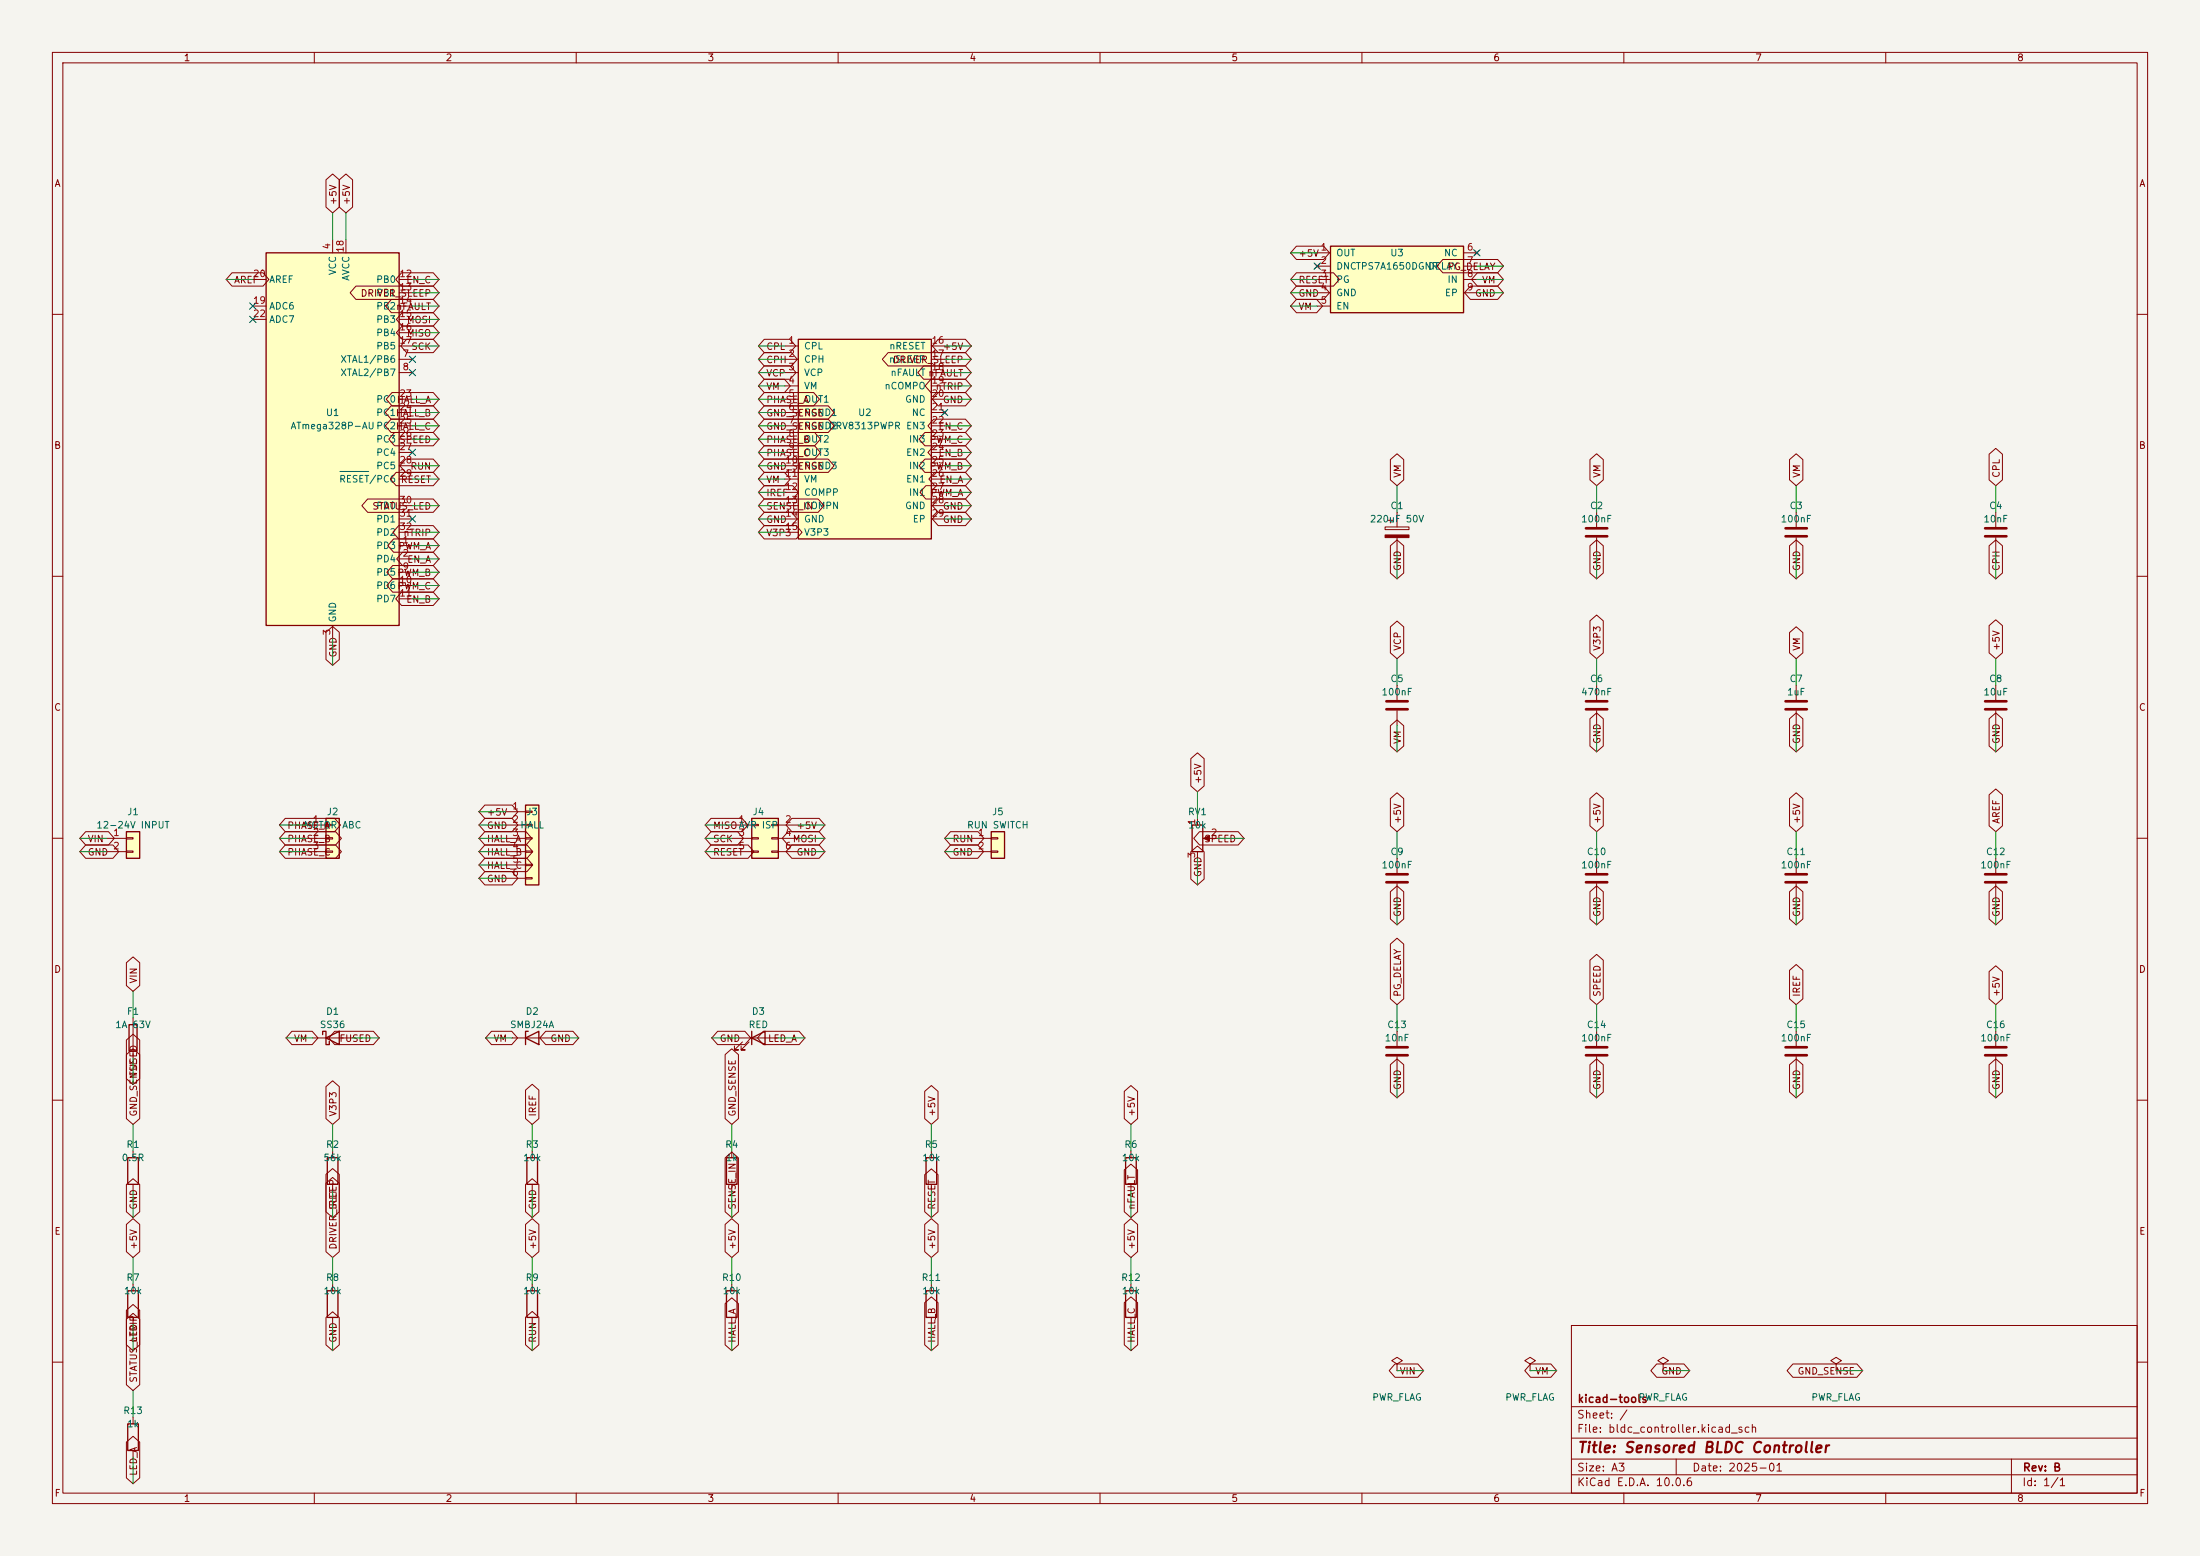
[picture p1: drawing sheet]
<svg xmlns="http://www.w3.org/2000/svg" width="420mm" height="297mm" viewBox="0 0 420 297" stroke-linecap="round" stroke-linejoin="round" font-family="sans-serif">
<path d="M0 0h420v297h-420z" fill="#f5f4ef" stroke="#f5f4ef" stroke-width=".19"/>
<g fill="none" stroke="#840000" stroke-width=".19">
<path d="M10 10h400v277h-400zM12 12h396v273h-396zM60 10v2M110 10v2M160 10v2M210 10v2M260 10v2M310 10v2M360 10v2M10 60h2M408 60h2M342.9 97.8v2.8"/>
<path d="M381 97.8v2.8M10 110h2M342.9 102.6v2.8M381 102.6v2.8M408 110h2M266.7 130.8v2.8M266.7 135.6v2.8M304.8 130.8v2.8M304.8 135.6v2.8M342.9 130.8v2.8M342.9 135.6v2.8M10 160h2"/>
<path d="M408 160h2M266.7 163.8v2.8M266.7 168.7v2.8M97.8 198.1h7.6M266.7 196.9v2.7M381 196.9v2.7M10 210h2M139.7 219.7v1.3M266.7 201.7v2.8M381 201.7v2.8M408 210h2M139.7 226.1v1.2"/>
<path d="M63.5 245.1v1.3M63.5 251.5v1.2M139.7 245.1v1.3M139.7 251.5v1.2M177.8 245.1v1.3M177.8 251.5v1.2M215.9 245.1v1.3M215.9 251.5v1.2M300 253h108v32h-108zM10 260h2M292.1 260.3l1-.6-1-.6-1 .6 1 .6v1.3M292.1 261.6h.1"/>
<path d="M300 278.5h108M300 274.5h108M300 268.5h108M317.5 260.3l1-.6-1-.6-1 .6 1 .6v1.3M317.5 261.6h.1M320 278.5v3M350.5 260.3l1-.6-1-.6-1 .6 1 .6v1.3M350.5 261.6h.1M384 278.5v6.5M408 260h2M60 285v2M110 285v2"/>
<path d="M160 285v2M210 285v2M260 285v2M300 281.5h108M310 285v2M360 285v2"/>
</g>
<path d="M100.3 198.1l2.6-1.2v2.5zM100.8 196.9h-.5v2.5M138.7 221h2v5.1h-2zM62.5 246.4h2v5.1h-2zM138.7 246.4h2v5.1h-2zM176.8 246.4h2v5.1h-2zM214.9 246.4h2v5.1h-2z" fill="none" stroke="#840000" stroke-width=".25"/>
<g fill="none" stroke="#840000" stroke-width=".51">
<path d="M340.9 100.8h4M340.9 102.4h4M379 100.8h4M379 102.4h4M264.7 133.9h4M264.7 135.4h4M302.8 133.9h4M302.8 135.4h4M340.9 133.9h4M340.9 135.4h4M264.7 166.9h4M264.7 168.4h4"/>
<path d="M264.7 199.9h4M379 199.9h4M264.7 201.4h4M379 201.4h4"/>
</g>
<path d="M62.2 156.2h2.6v7.6h-2.6z" fill="#ffffc2"/>
<path d="M62.2 156.2h2.6v7.6h-2.6z" fill="none" stroke="#840000" stroke-width=".25"/>
<path d="M304.8 97.8v2.8M304.8 102.6v2.8M58.4 157.5h3.8M62.2 157.4h1.3v.2h-1.3zM62.2 159.9h1.3v.2h-1.3zM58.4 160h3.8M58.4 162.6h3.8M62.2 162.4h1.3v.3h-1.3z" fill="none" stroke="#840000" stroke-width=".19"/>
<path d="M302.8 100.8h4M302.8 102.4h4" fill="none" stroke="#840000" stroke-width=".51"/>
<path d="M24.1 158.8h2.6v5h-2.6z" fill="#ffffc2"/>
<path d="M24.1 158.8h2.6v5h-2.6z" fill="none" stroke="#840000" stroke-width=".25"/>
<path d="M24.1 159.9h1.3v.2h-1.3zM20.3 160h3.8M20.3 162.6h3.8M24.1 162.4h1.3v.3h-1.3z" fill="none" stroke="#840000" stroke-width=".19"/>
<path d="M189.2 158.8h2.6v5h-2.6z" fill="#ffffc2"/>
<path d="M189.2 158.8h2.6v5h-2.6z" fill="none" stroke="#840000" stroke-width=".25"/>
<path d="M189.2 159.9h1.3v.2h-1.3zM185.4 160h3.8M185.4 162.6h3.8M189.2 162.4h1.3v.3h-1.3z" fill="none" stroke="#840000" stroke-width=".19"/>
<path d="M143.5 156.2h5.1v7.6h-5.1z" fill="#ffffc2"/>
<path d="M143.5 156.2h5.1v7.6h-5.1zM61.6 197.5v-.6h.6v2.5h.7v-.6M62.2 198.1l2.6-1.2v2.5zM176.8 221h2v5.1h-2z" fill="none" stroke="#840000" stroke-width=".25"/>
<g fill="none" stroke="#840000" stroke-width=".19">
<path d="M139.7 157.5h3.8M143.5 157.4h1.3v.2h-1.3zM143.5 159.9h1.3v.2h-1.3zM147.3 157.4h1.3v.2h-1.3zM147.3 159.9h1.3v.2h-1.3zM148.6 157.5h3.8M139.7 160h3.8M139.7 162.6h3.8M143.5 162.4h1.3v.3h-1.3zM147.3 162.4h1.3v.3h-1.3zM148.6 160h3.8M148.6 162.6h3.8"/>
<path d="M59.7 198.1h7.6M177.8 219.7v1.3M177.8 226.1v1.2"/>
</g>
<path d="M254 47h25.4v12.7h-25.4z" fill="#ffffc2"/>
<path d="M254 47h25.4v12.7h-25.4z" fill="none" stroke="#840000" stroke-width=".25"/>
<g fill="none" stroke="#840000" stroke-width=".19">
<path d="M251.1 50.4l.7 .8M251.5 48.3h2.5M251.5 50.8h2.5M251.5 53.3h2.5M251.5 55.9h2.5M251.5 58.4h2.5M251.8 50.4l-.7 .8M279.4 48.3h2.5M279.4 50.8h2.5M279.4 53.3h2.5M279.4 55.9h2.5M281.6 47.9l.7 .7"/>
<path d="M282.3 47.9l-.7 .7"/>
</g>
<path d="M100.3 153.7h2.6v15.2h-2.6z" fill="#ffffc2"/>
<path d="M100.3 153.7h2.6v15.2h-2.6zM24.6 195.6h1.6v5.1h-1.6zM143.5 198.1l2.5-1.2v2.5zM143.5 196.9v2.5M24.4 221h2v5.1h-2zM24.4 246.4h2v5.1h-2z" fill="none" stroke="#840000" stroke-width=".25"/>
<g fill="none" stroke="#840000" stroke-width=".19">
<path d="M96.5 154.9h3.8M96.5 157.5h3.8M100.3 154.8h1.3v.3h-1.3zM100.3 157.4h1.3v.2h-1.3zM100.3 159.9h1.3v.2h-1.3zM96.5 160h3.8M96.5 162.6h3.8M96.5 165.1h3.8M96.5 167.6h3.8M100.3 162.4h1.3v.3h-1.3zM100.3 165h1.3v.2h-1.3zM100.3 167.5h1.3v.3h-1.3z"/>
<path d="M381 163.8v2.8M381 168.7v2.8M25.4 194.3v7.6M141 198.1h7.6M141.7 198.9l-1.5 1.5h.8h-.8v-.8M143 198.9l-1.5 1.5h.7h-.7v-.8M25.4 219.7v1.3M25.4 226.1v1.2M25.4 245.1v1.3M25.4 251.5v1.2"/>
</g>
<path d="M379 166.9h4M379 168.4h4" fill="none" stroke="#840000" stroke-width=".51"/>
<path d="M152.4 64.8h25.4v38.1h-25.4z" fill="#ffffc2"/>
<path d="M152.4 64.8h25.4v38.1h-25.4zM227.6 157.5h2v5.1h-2zM62.5 221h2v5.1h-2zM100.6 221h2v5.1h-2zM214.9 221h2v5.1h-2zM24.4 271.8h2v5.1h-2z" fill="none" stroke="#840000" stroke-width=".25"/>
<g fill="none" stroke="#840000" stroke-width=".19">
<path d="M149.9 66h2.5M149.9 68.6h2.5M149.9 71.1h2.5M149.9 73.7h2.5M149.9 76.2h2.5M149.9 78.7h2.5M177.8 66h2.5M177.8 68.6h2.5M177.8 71.1h2.5M177.8 73.7h2.5M177.8 76.2h2.5M177.8 78.7h2.5"/>
<path d="M180 78.4l.7 .7M180.7 78.4l-.7 .7M149.9 81.3h2.5M149.9 83.8h2.5M149.9 86.4h2.5M149.9 88.9h2.5M149.9 91.4h2.5M149.9 94h2.5M149.9 96.5h2.5M149.9 99.1h2.5M177.8 81.3h2.5M177.8 83.8h2.5"/>
<path d="M177.8 86.4h2.5M177.8 88.9h2.5M177.8 91.4h2.5M177.8 94h2.5M177.8 96.5h2.5M177.8 99.1h2.5M149.9 101.6h2.5M381 130.8v2.8M381 135.6v2.8M228.6 156.2v1.3M228.6 162.6v1.2M230.1 160h2.3"/>
<path d="M304.8 163.8v2.8M304.8 168.7v2.8M342.9 163.8v2.8M342.9 168.7v2.8M304.8 196.9v2.7M342.9 196.9v2.7M63.5 219.7v1.3M101.6 219.7v1.3M215.9 219.7v1.3M304.8 201.7v2.8M342.9 201.7v2.8M63.5 226.1v1.2"/>
<path d="M101.6 226.1v1.2M215.9 226.1v1.2M25.4 270.5v1.3M25.4 276.9v1.2M266.7 260.3l1-.6-1-.6-1 .6 1 .6v1.3M266.7 261.6h.1"/>
</g>
<path d="M379 133.9h4M379 135.4h4M302.8 166.9h4M302.8 168.4h4M340.9 166.9h4M340.9 168.4h4M302.8 199.9h4M340.9 199.9h4M302.8 201.4h4M340.9 201.4h4" fill="none" stroke="#840000" stroke-width=".51"/>
<path d="M229.7 160l1.2-.5v1z" fill="#840000" stroke="#840000" stroke-width=".19"/>
<path d="M50.8 48.3h25.4v71.1h-25.4z" fill="#ffffc2"/>
<path d="M50.8 48.3h25.4v71.1h-25.4zM100.6 246.4h2v5.1h-2z" fill="none" stroke="#840000" stroke-width=".25"/>
<g fill="none" stroke="#840000" stroke-width=".19">
<path d="M62.2 34.3l1.3-1.1 1.3 1.1v5.2l-1.3 1.1-1.3-1.1zM64.8 34.3l1.2-1.1 1.3 1.1v5.2l-1.3 1.1-1.2-1.1zM44.3 52.1h5.9l1.1 1.2-1.1 1.3h-5.9l-1.1-1.3zM48.3 53.3h2.5M48.3 58.4h2.5M63.5 45.7v2.6M66 45.7v2.6M67.9 54.6h14.8l1.1 1.3-1.1 1.3h-14.8l-1.1-1.3zM74.7 57.1h8l1.1 1.3-1.1 1.3h-8l-1.1-1.3zM76.2 53.3h2.5M76.2 55.9h2.5M76.2 58.4h2.5"/>
<path d="M76.7 52.1h6l1.1 1.2-1.1 1.3h-6l-1.2-1.3zM76.8 59.7h5.9l1.1 1.3-1.1 1.2h-5.9l-1.1-1.2zM247.5 54.6h5.2l1.1 1.3-1.1 1.3h-5.2l-1.1-1.3zM247.5 57.1h3.9l1.1 1.3-1.1 1.3h-3.9l-1.1-1.3zM247.5 47h5.2l1.1 1.3-1.1 1.2h-5.2l-1.1-1.2zM247.5 52.1h7.1l1.1 1.2-1.1 1.3h-7.1l-1.1-1.3zM275.4 49.5h10.5l1.1 1.3-1.1 1.3h-10.5l-1.1-1.3zM280.7 54.6h5.2l1.1 1.3-1.1 1.3h-5.2l-1.1-1.3zM282 52.1h3.9l1.1 1.2-1.1 1.3h-3.9l-1.1-1.3zM48.3 61h2.5M74.7 77.5h8l1.1 1.2-1.1 1.3h-8l-1.1-1.3zM74.8 74.9h7.9l1.1 1.3-1.1 1.3h-7.9l-1.1-1.3z"/>
<path d="M76.2 68.6h2.5M76.2 71.1h2.5M76.2 61h2.5M76.2 63.5h2.5M76.2 66h2.5M76.2 76.2h2.5M76.2 78.7h2.5M76.8 62.2h5.9l1.1 1.3-1.1 1.3h-5.9l-1.1-1.3zM77.6 64.8h5.1l1.1 1.2-1.1 1.3h-5.1l-1.1-1.3zM145.9 77.5h12.2l1.1 1.2-1.1 1.3h-12.2l-1.1-1.3zM145.9 64.8h4.9l1.1 1.2-1.1 1.3h-4.9l-1.1-1.3zM145.9 67.3h5.2l1.1 1.3-1.1 1.3h-5.2l-1.1-1.3z"/>
<path d="M145.9 69.8h5l1.1 1.3-1.1 1.3h-5l-1.1-1.3zM145.9 72.4h3.9l1.1 1.3-1.1 1.2h-3.9l-1.1-1.2zM145.9 74.9h9.4l1.1 1.3-1.1 1.3h-9.4l-1.1-1.3zM169.5 67.3h14.8l1.1 1.3-1.1 1.3h-14.8l-1.1-1.3zM176.3 69.8h8l1.1 1.3-1.1 1.3h-8l-1.1-1.3zM177.7 72.4h6.6l1.1 1.3-1.1 1.2h-6.6l-1.1-1.2zM179.1 74.9h5.2l1.1 1.3-1.1 1.3h-5.2l-1.1-1.3zM179.1 64.8h5.2l1.1 1.2-1.1 1.3h-5.2l-1.1-1.3zM70.2 95.2h12.5l1.1 1.3-1.1 1.3h-12.5l-1.1-1.3zM74.7 80h8l1.1 1.3-1.1 1.3h-8l-1.1-1.3zM75.3 82.5h7.4l1.1 1.3-1.1 1.3h-7.4l-1.1-1.3zM75.6 90.2h7.1l1.1 1.2-1.1 1.3h-7.1l-1.1-1.3z"/>
<path d="M76.2 81.3h2.5M76.2 83.8h2.5M76.2 86.4h2.5M76.2 88.9h2.5M76.2 91.4h2.5M76.2 96.5h2.5M76.2 99.1h2.5M77.4 87.6h5.3l1.1 1.3-1.1 1.3h-5.3l-1.1-1.3zM145.9 80h12.2l1.1 1.3-1.1 1.3h-12.2l-1.1-1.3zM145.9 95.2h10.3l1.1 1.3-1.1 1.3h-10.3l-1.1-1.3zM145.9 92.7h5.4l1.1 1.3-1.1 1.3h-5.4l-1.1-1.3zM145.9 82.5h9.6l1.1 1.3-1.1 1.3h-9.6l-1.1-1.3z"/>
<path d="M145.9 90.2h3.9l1.1 1.2-1.1 1.3h-3.9l-1.1-1.3zM145.9 87.6h12.2l1.1 1.3-1.1 1.3h-12.2l-1.1-1.3zM145.9 85.1h9.6l1.1 1.3-1.1 1.2h-9.6l-1.1-1.2zM145.9 97.8h5.2l1.1 1.3-1.1 1.2h-5.2l-1.1-1.2zM176.6 87.6h7.7l1.1 1.3-1.1 1.3h-7.7l-1.1-1.3zM176.6 82.5h7.7l1.1 1.3-1.1 1.3h-7.7l-1.1-1.3zM176.7 92.7h7.6l1.1 1.3-1.1 1.3h-7.6l-1.1-1.3zM178.3 85.1h6l1.1 1.3-1.1 1.2h-6l-1.2-1.2zM178.3 80h6l1.1 1.3-1.1 1.3h-6l-1.2-1.3zM178.4 90.2h5.9l1.1 1.2-1.1 1.3h-5.9l-1.1-1.3zM179.1 97.8h5.2l1.1 1.3-1.1 1.2h-5.2l-1.1-1.2zM179.1 95.2h5.2l1.1 1.3-1.1 1.3h-5.2l-1.1-1.3z"/>
<path d="M264.9 99.3h1M265.4 87.7l1.3-1.1 1.3 1.1v3.9l-1.3 1.1-1.3-1.1zM265.4 98.8v1M266.7 97.8v2.8M303.5 87.7l1.3-1.1 1.3 1.1v3.9l-1.3 1.1-1.3-1.1zM341.6 87.7l1.3-1.1 1.3 1.1v3.9l-1.3 1.1-1.3-1.1zM379.7 86.7l1.3-1.1 1.3 1.1v4.9l-1.3 1.1-1.3-1.1zM63.5 119.4v2.5M75 107.9h7.7l1.1 1.3-1.1 1.3h-7.7l-1.1-1.3zM75 110.5h7.7l1.1 1.3-1.1 1.2h-7.7l-1.1-1.2zM75.1 102.9h7.6l1.1 1.2-1.1 1.3h-7.6l-1.1-1.3zM76.1 100.3h6.6l1.1 1.3-1.1 1.3h-6.6l-1.1-1.3z"/>
<path d="M76.2 104.1h2.5M76.2 106.7h2.5M76.2 109.2h2.5M76.2 111.8h2.5M76.2 114.3h2.5M76.2 101.6h2.5M76.7 113h6l1.1 1.3-1.1 1.3h-6l-1.2-1.3zM76.8 105.4h5.9l1.1 1.3-1.1 1.3h-5.9l-1.1-1.3zM145.9 100.3h6.1l1.1 1.3-1.1 1.3h-6.1l-1.1-1.3zM264.4 100.6h4.6v.5h-4.6zM265.4 119.7l1.3-1.2 1.3 1.2v4.9l-1.3 1.1-1.3-1.1zM265.4 104.2l1.3-1.1 1.3 1.1v5.2l-1.3 1.1-1.3-1.1z"/>
<path d="M266.7 102.6v2.8M303.5 104.2l1.3-1.1 1.3 1.1v5.2l-1.3 1.1-1.3-1.1zM303.5 118.5l1.3-1.1 1.3 1.1v6.1l-1.3 1.1-1.3-1.1zM341.6 104.2l1.3-1.1 1.3 1.1v5.2l-1.3 1.1-1.3-1.1zM379.7 104.2l1.3-1.1 1.3 1.1v5.2l-1.3 1.1-1.3-1.1zM379.7 119.4l1.3-1.1 1.3 1.1v5.2l-1.3 1.1-1.3-1.1zM62.2 120.7l1.3-1.1 1.3 1.1v5.2l-1.3 1.1-1.3-1.1zM265.4 138.5l1.3-1.1 1.3 1.1v3.9l-1.3 1.1-1.3-1.1zM303.5 137.2l1.3-1.1 1.3 1.1v5.2l-1.3 1.1-1.3-1.1zM341.6 137.2l1.3-1.1 1.3 1.1v5.2l-1.3 1.1-1.3-1.1zM341.6 120.7l1.3-1.1 1.3 1.1v3.9l-1.3 1.1-1.3-1.1zM379.7 137.2l1.3-1.1 1.3 1.1v5.2l-1.3 1.1-1.3-1.1z"/>
<path d="M16.4 158.7h4.3l1.1 1.3-1.1 1.3h-4.3l-1.2-1.3zM54.5 156.2h9.4l1.1 1.3-1.1 1.3h-9.4l-1.2-1.3zM54.5 158.7h9.6l1.1 1.3-1.1 1.3h-9.6l-1.2-1.3zM92.6 153.7h5.2l1.1 1.2-1.1 1.3h-5.2l-1.2-1.3zM92.6 156.2h5.2l1.1 1.3-1.1 1.3h-5.2l-1.2-1.3zM92.6 158.7h7.8l1.1 1.3-1.1 1.3h-7.8l-1.2-1.3zM135.7 156.2h6l1.1 1.3-1.1 1.3h-6l-1.1-1.3zM135.7 158.7h5.1l1.1 1.3-1.1 1.3h-5.1l-1.1-1.3zM150.4 158.7h6l1.1 1.3-1.1 1.3h-6l-1.1-1.3zM151.2 156.2h5.2l1.1 1.3-1.1 1.3h-5.2l-1.1-1.3zM181.5 158.7h5.2l1.1 1.3-1.1 1.3h-5.2l-1.2-1.3zM227.3 144.8l1.3-1.1 1.3 1.1v5.2l-1.3 1.1-1.3-1.1z"/>
<path d="M229 158.7h7.4l1.1 1.3-1.1 1.3h-7.4l-1.1-1.3zM265.4 152.4l1.3-1.1 1.3 1.1v5.2l-1.3 1.2-1.3-1.2zM303.5 152.4l1.3-1.1 1.3 1.1v5.2l-1.3 1.2-1.3-1.2zM341.6 152.4l1.3-1.1 1.3 1.1v5.2l-1.3 1.2-1.3-1.2zM379.7 151.7l1.3-1.1 1.3 1.1v5.9l-1.3 1.2-1.3-1.2zM16.4 161.3h5.2l1.1 1.3-1.1 1.2h-5.2l-1.2-1.2zM54.5 161.3h9.6l1.1 1.3-1.1 1.2h-9.6l-1.2-1.2zM92.6 161.3h8l1.1 1.3-1.1 1.2h-8l-1.2-1.2zM92.6 163.8h8l1.1 1.3-1.1 1.3h-8l-1.2-1.3zM92.6 166.4h5.2l1.1 1.2-1.1 1.3h-5.2l-1.2-1.3zM135.7 161.3h7.1l1.1 1.3-1.1 1.2h-7.1l-1.1-1.2zM151.2 161.3h5.2l1.1 1.3-1.1 1.2h-5.2l-1.1-1.2z"/>
<path d="M181.5 161.3h5.2l1.1 1.3-1.1 1.2h-5.2l-1.2-1.2zM227.3 162.6l1.3-1.1 1.3 1.1v5.2l-1.3 1.1-1.3-1.1zM265.4 170.2l1.3-1.1 1.3 1.1v5.2l-1.3 1.1-1.3-1.1zM303.5 170.2l1.3-1.1 1.3 1.1v5.2l-1.3 1.1-1.3-1.1zM341.6 170.2l1.3-1.1 1.3 1.1v5.2l-1.3 1.1-1.3-1.1zM379.7 170.2l1.3-1.1 1.3 1.1v5.2l-1.3 1.1-1.3-1.1zM24.1 183.8l1.3-1.2 1.3 1.2v4.3l-1.3 1.1-1.3-1.1zM24.1 198.5l1.3-1.1 1.3 1.1v7.4l-1.3 1.1-1.3-1.1zM55.7 196.8h3.9l1.1 1.3-1.1 1.3h-3.9l-1.1-1.3zM63.9 196.8h7.4l1.1 1.3-1.1 1.3h-7.4l-1.1-1.3zM93.8 196.8h3.9l1.1 1.3-1.1 1.3h-3.9l-1.1-1.3zM104.2 196.8h5.2l1.1 1.3-1.1 1.3h-5.2l-1.1-1.3z"/>
<path d="M137 196.8h5.2l1.1 1.3-1.1 1.3h-5.2l-1.1-1.3zM145.7 196.8h6.9l1.1 1.3-1.1 1.3h-6.9l-1.1-1.3zM265.4 180.2l1.3-1.1 1.3 1.1v10.5l-1.3 1.1-1.3-1.1zM303.5 183.3l1.3-1.1 1.3 1.1v7.4l-1.3 1.1-1.3-1.1zM341.6 185.2l1.3-1.1 1.3 1.1v5.5l-1.3 1.1-1.3-1.1zM379.7 185.5l1.3-1.2 1.3 1.2v5.2l-1.3 1.1-1.3-1.1zM24.1 201.3l1.3-1.1 1.3 1.1v12.2l-1.3 1.1-1.3-1.1zM62.2 207.4l1.3-1.1 1.3 1.1v6.1l-1.3 1.1-1.3-1.1zM100.3 208.1l1.3-1.1 1.3 1.1v5.4l-1.3 1.1-1.3-1.1zM138.4 201.3l1.3-1.1 1.3 1.1v12.2l-1.3 1.1-1.3-1.1zM176.5 208.3l1.3-1.1 1.3 1.1v5.2l-1.3 1.1-1.3-1.1zM214.6 208.3l1.3-1.1 1.3 1.1v5.2l-1.3 1.1-1.3-1.1z"/>
<path d="M265.4 203.2l1.3-1.1 1.3 1.1v5.2l-1.3 1.2-1.3-1.2zM303.5 203.2l1.3-1.1 1.3 1.1v5.2l-1.3 1.2-1.3-1.2zM341.6 203.2l1.3-1.1 1.3 1.1v5.2l-1.3 1.2-1.3-1.2zM379.7 203.2l1.3-1.1 1.3 1.1v5.2l-1.3 1.2-1.3-1.2zM24.1 233.7l1.3-1.1 1.3 1.1v5.2l-1.3 1.1-1.3-1.1zM24.1 226.1l1.3-1.1 1.3 1.1v5.2l-1.3 1.1-1.3-1.1zM62.2 225.9l1.3-1.2 1.3 1.2v5.4l-1.3 1.1-1.3-1.1zM62.2 224.2l1.3-1.2 1.3 1.2v14.7l-1.3 1.1-1.3-1.1zM100.3 233.7l1.3-1.1 1.3 1.1v5.2l-1.3 1.1-1.3-1.1zM100.3 226.1l1.3-1.1 1.3 1.1v5.2l-1.3 1.1-1.3-1.1zM138.4 221l1.3-1.1 1.3 1.1v10.3l-1.3 1.1-1.3-1.1zM138.4 233.7l1.3-1.1 1.3 1.1v5.2l-1.3 1.1-1.3-1.1z"/>
<path d="M176.5 224.2l1.3-1.1 1.3 1.1v7.1l-1.3 1.1-1.3-1.1zM176.5 233.7l1.3-1.1 1.3 1.1v5.2l-1.3 1.1-1.3-1.1zM214.6 223.3l1.3-1.1 1.3 1.1v8l-1.3 1.1-1.3-1.1zM214.6 233.7l1.3-1.1 1.3 1.1v5.2l-1.3 1.1-1.3-1.1zM24.1 250.1l1.3-1.1 1.3 1.1v6.6l-1.3 1.1-1.3-1.1zM24.1 251.8l1.3-1.1 1.3 1.1v12.5l-1.3 1.1-1.3-1.1zM62.2 251.5l1.3-1.1 1.3 1.1v5.2l-1.3 1.1-1.3-1.1zM100.3 251.4l1.3-1.1 1.3 1.1v5.3l-1.3 1.1-1.3-1.1zM101.6 245.1v1.3M101.6 251.5v1.2M138.4 248.8l1.3-1.1 1.3 1.1v7.9l-1.3 1.1-1.3-1.1zM176.5 248.7l1.3-1.2 1.3 1.2v8l-1.3 1.1-1.3-1.1z"/>
<path d="M214.6 248.7l1.3-1.2 1.3 1.2v8l-1.3 1.1-1.3-1.1zM24.1 275.3l1.3-1.1 1.3 1.1v6.8l-1.3 1.1-1.3-1.1zM266.3 260.3h4.4l1.1 1.3-1.1 1.3h-4.4l-1.1-1.3zM292.2 260.3h3.9l1.1 1.3-1.1 1.3h-3.9l-1.1-1.3zM316.3 260.3h5.2l1.1 1.3-1.1 1.3h-5.2l-1.1-1.3zM342.3 260.3h12.2l1.1 1.3-1.1 1.3h-12.2l-1.1-1.3z"/>
</g>
<path d="M64.9 90h5.5" fill="none" stroke="#006464" stroke-width=".19"/>
<path d="M264.4 102.1h4.6v.5h-4.6z" fill="#840000" stroke="#840000" stroke-width=".19"/>
<g fill="none" stroke="#009600" stroke-width=".19">
<path d="M43.2 53.3h5.1M63.5 40.6v5.1M66 40.6v5.1M78.7 53.3h5.1M78.7 55.9h5.1M78.7 58.4h5.1M246.4 53.3h5.1M246.4 48.3h5.1M246.4 55.9h5.1M246.4 58.4h5.1M281.9 53.3h5.1M281.9 55.9h5.1"/>
<path d="M281.9 50.8h5.1M78.7 66h5.1M78.7 63.5h5.1M78.7 61h5.1M78.7 76.2h5.1M78.7 78.7h5.1M144.8 66h5.1M144.8 68.6h5.1M144.8 76.2h5.1M144.8 78.7h5.1M144.8 71.1h5.1M144.8 73.7h5.1"/>
<path d="M180.3 66h5.1M180.3 68.6h5.1M180.3 76.2h5.1M180.3 71.1h5.1M180.3 73.7h5.1M78.7 91.4h5.1M78.7 81.3h5.1M78.7 88.9h5.1M78.7 83.8h5.1M78.7 96.5h5.1M144.8 91.4h5.1M144.8 81.3h5.1"/>
<path d="M144.8 88.9h5.1M144.8 86.4h5.1M144.8 83.8h5.1M144.8 94h5.1M144.8 96.5h5.1M144.8 99.1h5.1M180.3 91.4h5.1M180.3 81.3h5.1M180.3 88.9h5.1M180.3 86.4h5.1M180.3 83.8h5.1M180.3 94h5.1"/>
<path d="M180.3 96.5h5.1M180.3 99.1h5.1M266.7 92.7v5.1M304.8 92.7v5.1M342.9 92.7v5.1M381 92.7v5.1M78.7 101.6h5.1M78.7 106.7h5.1M78.7 109.2h5.1M78.7 111.8h5.1M78.7 114.3h5.1M78.7 104.1h5.1"/>
<path d="M144.8 101.6h5.1M266.7 105.4v5.1M304.8 105.4v5.1M342.9 105.4v5.1M381 105.4v5.1M63.5 121.9v5.1M266.7 125.7v5.1M266.7 138.4v5.1M304.8 125.7v5.1M304.8 138.4v5.1M342.9 125.7v5.1M342.9 138.4v5.1"/>
<path d="M381 125.7v5.1M381 138.4v5.1M53.3 157.5h5.1M91.4 157.5h5.1M91.4 154.9h5.1M134.6 157.5h5.1M152.4 157.5h5.1M228.6 151.1v5.1M266.7 158.8v5M304.8 158.8v5M342.9 158.8v5M381 158.8v5"/>
<path d="M15.2 162.6h5.1M15.2 160h5.1M53.3 162.6h5.1M53.3 160h5.1M91.4 162.6h5.1M91.4 160h5.1M91.4 165.1h5.1M91.4 167.6h5.1M134.6 162.6h5.1M134.6 160h5.1M152.4 162.6h5.1M152.4 160h5.1"/>
<path d="M180.3 162.6h5.1M180.3 160h5.1M228.6 163.8v5.1M232.4 160h5.1M266.7 171.5v5M304.8 171.5v5M342.9 171.5v5M381 171.5v5M25.4 189.2v5.1M54.6 198.1h5.1M67.3 198.1h5.1M92.7 198.1h5.1"/>
<path d="M105.4 198.1h5.1M135.9 198.1h5.1M148.6 198.1h5.1M266.7 191.8v5.1M304.8 191.8v5.1M342.9 191.8v5.1M381 191.8v5.1M25.4 201.9v5.1M25.4 214.6v5.1M63.5 214.6v5.1M101.6 214.6v5.1M139.7 214.6v5.1"/>
<path d="M177.8 214.6v5.1M215.9 214.6v5.1M266.7 204.5v5.1M304.8 204.5v5.1M342.9 204.5v5.1M381 204.5v5.1M25.4 227.3v5.1M63.5 227.3v5.1M101.6 227.3v5.1M139.7 227.3v5.1M177.8 227.3v5.1M215.9 227.3v5.1"/>
<path d="M25.4 240v5.1M25.4 252.7v5.1M63.5 240v5.1M63.5 252.7v5.1M101.6 240v5.1M101.6 252.7v5.1M139.7 240v5.1M139.7 252.7v5.1M177.8 240v5.1M177.8 252.7v5.1M215.9 240v5.1M215.9 252.7v5.1"/>
<path d="M25.4 265.4v5.1M25.4 278.1v5.1M266.7 261.6h5.1M292.1 261.6h5.1M317.5 261.6h5.1M350.5 261.6h5.1"/>
</g>
<g fill="none" stroke="#000084" stroke-width=".19">
<path d="M47.7 57.8l1.2 1.2M48.9 57.8l-1.2 1.2M250.9 50.2l1.2 1.2M252.1 50.2l-1.2 1.2M281.3 47.7l1.2 1.2M282.5 47.7l-1.2 1.2M47.7 60.4l1.2 1.2M48.9 60.4l-1.2 1.2M78.1 70.5l1.2 1.2M78.1 68l1.2 1.2M79.3 70.5l-1.2 1.2M79.3 68l-1.2 1.2"/>
<path d="M179.7 78.1l1.2 1.2M180.9 78.1l-1.2 1.2M78.1 98.5l1.2 1.2M78.1 85.8l1.2 1.2M79.3 98.5l-1.2 1.2M79.3 85.8l-1.2 1.2"/>
</g>
<text font-size="2" fill="#840000" x="301" y="277.8">Title: Sensored BLDC Controller</text>
<g font-size="1.5" fill="#840000">
<text x="301" y="268.1">kicad-tools</text>
<text x="300.9" y="273.8">File: bldc_controller.kicad_sch</text>
<text x="300.9" y="271.1">Sheet: /</text>
<text x="300.9" y="281.2">Size: A3</text>
<text x="322.9" y="281.2">Date: 2025-01</text>
<text x="386" y="281.2">Rev: B</text>
<text x="300.9" y="284">KiCad E.D.A. 10.0.6</text>
<text x="385.9" y="284">Id: 1/1</text>
</g>
<g font-size="1.3" fill="#840000">
<text x="35" y="12">1</text>
<text x="85" y="12">2</text>
<text x="135" y="12">3</text>
<text x="185" y="12">4</text>
<text x="235" y="12">5</text>
<text x="285" y="12">6</text>
<text x="335" y="12">7</text>
<text x="385" y="12">8</text>
<text x="10.3" y="36">A</text>
<text x="408.3" y="36">A</text>
<text x="64.6" y="39.2" transform="rotate(-90 64.6 39.2)">+5V</text>
<text x="67.1" y="39.2" transform="rotate(-90 67.1 39.2)">+5V</text>
<text x="247.8" y="49.3">+5V</text>
<text x="276.2" y="51.9">PG_DELAY</text>
<text x="44.6" y="54.4">AREF</text>
<text x="68.7" y="56.9">DRIVER_SLEEP</text>
<text x="77.4" y="54.4">EN_C</text>
<text x="247.8" y="56.9">GND</text>
<text x="247.8" y="59.5">VM</text>
<text x="247.8" y="54.4">RESET</text>
<text x="281.5" y="56.9">GND</text>
<text x="282.8" y="54.4">VM</text>
<text x="77.6" y="62">MOSI</text>
<text x="77.6" y="64.6">MISO</text>
<text x="78.4" y="67.1">SCK</text>
<text x="146.2" y="67.1">CPL</text>
<text x="146.2" y="69.6">CPH</text>
<text x="170.3" y="69.6">DRIVER_SLEEP</text>
<text x="179.9" y="67.1">+5V</text>
<text x="146.2" y="72.2">VCP</text>
<text x="146.2" y="74.7">VM</text>
<text x="146.2" y="77.3">PHASE_A</text>
<text x="178.5" y="74.7">nTRIP</text>
<text x="179.9" y="77.3">GND</text>
<text x="146.2" y="82.3">GND_SENSE DRV8313PWPR EN3</text>
<text x="146.2" y="79.8">GND_SENSE</text>
<text x="179" y="82.3">EN_C</text>
<text x="10.2" y="86">B</text>
<text x="78.2" y="90">RUN</text>
<text x="146.2" y="84.9">PHASE_B</text>
<text x="146.2" y="90">GND_SENSE</text>
<text x="146.2" y="87.4">PHASE_C</text>
<text x="179" y="87.4">EN_B</text>
<text x="408.2" y="86">B</text>
<text x="76.4" y="92.5">RESET</text>
<text x="146.2" y="95">IREF</text>
<text x="146.2" y="92.5">VM</text>
<text x="179.2" y="92.5">EN_A</text>
<text x="267.8" y="91.3" transform="rotate(-90 267.8 91.3)">VM</text>
<text x="305.9" y="91.3" transform="rotate(-90 305.9 91.3)">VM</text>
<text x="344" y="91.3" transform="rotate(-90 344 91.3)">VM</text>
<text x="382.1" y="91.3" transform="rotate(-90 382.1 91.3)">CPL</text>
<text x="71" y="97.6">STATUS_LED</text>
<text x="146.2" y="97.6">SENSE_IN</text>
<text x="146.2" y="100.1">GND</text>
<text x="179.9" y="100.1">GND</text>
<text x="179.9" y="97.6">GND</text>
<text x="76.9" y="102.7">nTRIP</text>
<text x="77.6" y="107.7">EN_A</text>
<text x="146.2" y="102.7">V3P3</text>
<text x="267.8" y="109.1" transform="rotate(-90 267.8 109.1)">GND</text>
<text x="305.9" y="109.1" transform="rotate(-90 305.9 109.1)">GND</text>
<text x="344" y="109.1" transform="rotate(-90 344 109.1)">GND</text>
<text x="382.1" y="109.1" transform="rotate(-90 382.1 109.1)">CPH</text>
<text x="77.4" y="115.4">EN_B</text>
<text x="64.6" y="125.6" transform="rotate(-90 64.6 125.6)">GND</text>
<text x="267.8" y="124.3" transform="rotate(-90 267.8 124.3)">VCP</text>
<text x="305.9" y="124.3" transform="rotate(-90 305.9 124.3)">V3P3</text>
<text x="344" y="124.3" transform="rotate(-90 344 124.3)">VM</text>
<text x="382.1" y="124.3" transform="rotate(-90 382.1 124.3)">+5V</text>
<text x="10.2" y="136">C</text>
<text x="408.2" y="136">C</text>
<text x="267.8" y="142.1" transform="rotate(-90 267.8 142.1)">VM</text>
<text x="305.9" y="142.1" transform="rotate(-90 305.9 142.1)">GND</text>
<text x="344" y="142.1" transform="rotate(-90 344 142.1)">GND</text>
<text x="382.1" y="142.1" transform="rotate(-90 382.1 142.1)">GND</text>
<text x="229.7" y="149.7" transform="rotate(-90 229.7 149.7)">+5V</text>
<text x="92.8" y="156">+5V</text>
<text x="16.6" y="161.1">VIN</text>
<text x="54.7" y="158.5">PHASE_A</text>
<text x="54.7" y="161.1">PHASE_B</text>
<text x="92.8" y="158.5">GND</text>
<text x="92.8" y="161.1">HALL_A</text>
<text x="136" y="158.5">MISOAVR ISP</text>
<text x="136" y="161.1">SCK</text>
<text x="151.2" y="161.1">MOSI</text>
<text x="152" y="158.5">+5V</text>
<text x="181.7" y="161.1">RUN</text>
<text x="229.8" y="161.1">SPEED</text>
<text x="267.8" y="157.3" transform="rotate(-90 267.8 157.3)">+5V</text>
<text x="305.9" y="157.3" transform="rotate(-90 305.9 157.3)">+5V</text>
<text x="344" y="157.3" transform="rotate(-90 344 157.3)">+5V</text>
<text x="382.1" y="157.3" transform="rotate(-90 382.1 157.3)">AREF</text>
<text x="16.6" y="163.6">GND</text>
<text x="54.7" y="163.6">PHASE_C</text>
<text x="92.8" y="163.6">HALL_B</text>
<text x="92.8" y="166.2">HALL_C</text>
<text x="136" y="163.6">RESET</text>
<text x="152" y="163.6">GND</text>
<text x="181.7" y="163.6">GND</text>
<text x="229.7" y="167.5" transform="rotate(-90 229.7 167.5)">GND</text>
<text x="92.8" y="168.7">GND</text>
<text x="267.8" y="175.1" transform="rotate(-90 267.8 175.1)">GND</text>
<text x="305.9" y="175.1" transform="rotate(-90 305.9 175.1)">GND</text>
<text x="344" y="175.1" transform="rotate(-90 344 175.1)">GND</text>
<text x="382.1" y="175.1" transform="rotate(-90 382.1 175.1)">GND</text>
<text x="10.2" y="186">D</text>
<text x="408.2" y="186">D</text>
<text x="26.5" y="187.8" transform="rotate(-90 26.5 187.8)">VIN</text>
<text x="267.8" y="190.4" transform="rotate(-90 267.8 190.4)">PG_DELAY</text>
<text x="305.9" y="190.4" transform="rotate(-90 305.9 190.4)">SPEED</text>
<text x="344" y="190.4" transform="rotate(-90 344 190.4)">IREF</text>
<text x="382.1" y="190.4" transform="rotate(-90 382.1 190.4)">+5V</text>
<text x="56" y="199.2">VM</text>
<text x="64.7" y="199.2">FUSED</text>
<text x="94.1" y="199.2">VM</text>
<text x="105" y="199.2">GND</text>
<text x="137.3" y="199.2">GND</text>
<text x="146.5" y="199.2">LED_A</text>
<text x="26.5" y="205.6" transform="rotate(-90 26.5 205.6)">FUSED</text>
<text x="267.8" y="208.1" transform="rotate(-90 267.8 208.1)">GND</text>
<text x="305.9" y="208.1" transform="rotate(-90 305.9 208.1)">GND</text>
<text x="344" y="208.1" transform="rotate(-90 344 208.1)">GND</text>
<text x="382.1" y="208.1" transform="rotate(-90 382.1 208.1)">GND</text>
<text x="26.5" y="213.2" transform="rotate(-90 26.5 213.2)">GND_SENSE</text>
<text x="64.6" y="213.2" transform="rotate(-90 64.6 213.2)">V3P3</text>
<text x="102.7" y="213.2" transform="rotate(-90 102.7 213.2)">IREF</text>
<text x="140.8" y="213.2" transform="rotate(-90 140.8 213.2)">GND_SENSE</text>
<text x="178.9" y="213.2" transform="rotate(-90 178.9 213.2)">+5V</text>
<text x="217" y="213.2" transform="rotate(-90 217 213.2)">+5V</text>
<text x="26.5" y="231" transform="rotate(-90 26.5 231)">GND</text>
<text x="64.6" y="231" transform="rotate(-90 64.6 231)">IREF</text>
<text x="102.7" y="231" transform="rotate(-90 102.7 231)">GND</text>
<text x="140.8" y="231" transform="rotate(-90 140.8 231)">SENSE_IN</text>
<text x="178.9" y="231" transform="rotate(-90 178.9 231)">RESET</text>
<text x="217" y="231" transform="rotate(-90 217 231)">nFAULT</text>
<text x="10.3" y="236">E</text>
<text x="26.5" y="238.6" transform="rotate(-90 26.5 238.6)">+5V</text>
<text x="64.6" y="238.6" transform="rotate(-90 64.6 238.6)">DRIVER_SLEEP</text>
<text x="102.7" y="238.6" transform="rotate(-90 102.7 238.6)">+5V</text>
<text x="140.8" y="238.6" transform="rotate(-90 140.8 238.6)">+5V</text>
<text x="178.9" y="238.6" transform="rotate(-90 178.9 238.6)">+5V</text>
<text x="217" y="238.6" transform="rotate(-90 217 238.6)">+5V</text>
<text x="408.3" y="236">E</text>
<text x="26.5" y="256.4" transform="rotate(-90 26.5 256.4)">nTRIP</text>
<text x="64.6" y="256.4" transform="rotate(-90 64.6 256.4)">GND</text>
<text x="102.7" y="256.4" transform="rotate(-90 102.7 256.4)">RUN</text>
<text x="140.8" y="256.4" transform="rotate(-90 140.8 256.4)">HALL_A</text>
<text x="178.9" y="256.4" transform="rotate(-90 178.9 256.4)">HALL_B</text>
<text x="217" y="256.4" transform="rotate(-90 217 256.4)">HALL_C</text>
<text x="267.1" y="262.7">VIN</text>
<text x="293" y="262.7">VM</text>
<text x="317.1" y="262.7">GND</text>
<text x="343.1" y="262.7">GND_SENSE</text>
<text x="26.5" y="264" transform="rotate(-90 26.5 264)">STATUS_LED</text>
<text x="26.5" y="281.8" transform="rotate(-90 26.5 281.8)">LED_A</text>
<text x="10.3" y="286">F</text>
<text x="35" y="287">1</text>
<text x="85" y="287">2</text>
<text x="135" y="287">3</text>
<text x="185" y="287">4</text>
<text x="235" y="287">5</text>
<text x="285" y="287">6</text>
<text x="335" y="287">7</text>
<text x="385" y="287">8</text>
<text x="408.3" y="286">F</text>
</g>
<g font-size="1.3" fill="#a90000">
<text x="63.4" y="47.7" transform="rotate(-90 63.4 47.7)">4</text>
<text x="48.2" y="53.2">20</text>
<text x="65.9" y="48.3" transform="rotate(-90 65.9 48.3)">18</text>
<text x="76.1" y="53.2">12</text>
<text x="252" y="48.1">1</text>
<text x="252" y="50.7">2</text>
<text x="252" y="53.2">3</text>
<text x="279.9" y="48.1">6</text>
<text x="279.9" y="50.7">7</text>
<text x="279.9" y="53.2">8</text>
<text x="48.2" y="58.3">19</text>
<text x="76.1" y="55.7">13</text>
<text x="76.1" y="58.3">14</text>
<text x="252" y="55.7">4</text>
<text x="252" y="58.3">5</text>
<text x="279.9" y="55.7">9</text>
<text x="48.2" y="60.8">22</text>
<text x="76.1" y="60.8">15</text>
<text x="76.1" y="63.4">16</text>
<text x="76.1" y="65.9">17</text>
<text x="150.4" y="65.9">1</text>
<text x="177.7" y="65.9">16</text>
<text x="76.7" y="68.4">7</text>
<text x="76.7" y="71">8</text>
<text x="150.4" y="68.4">2</text>
<text x="150.4" y="71">3</text>
<text x="177.7" y="68.4">17</text>
<text x="177.7" y="71">18</text>
<text x="76.1" y="76.1">23</text>
<text x="150.4" y="73.5">4</text>
<text x="150.4" y="76.1">5</text>
<text x="177.7" y="73.5">19</text>
<text x="177.7" y="76.1">20</text>
<text x="76.1" y="78.6">24</text>
<text x="76.1" y="81.1">25</text>
<text x="76.1" y="83.7">26</text>
<text x="150.4" y="78.6">6</text>
<text x="150.4" y="81.1">7</text>
<text x="150.4" y="83.7">8</text>
<text x="177.7" y="78.6">21</text>
<text x="177.7" y="81.1">22</text>
<text x="177.7" y="83.7">23</text>
<text x="76.1" y="86.2">27</text>
<text x="76.1" y="88.8">28</text>
<text x="149.8" y="88.8">10</text>
<text x="150.4" y="86.2">9</text>
<text x="177.7" y="86.2">24</text>
<text x="177.7" y="88.8">25</text>
<text x="76.1" y="91.3">29</text>
<text x="149.8" y="91.3">11</text>
<text x="149.8" y="93.8">12</text>
<text x="177.7" y="91.3">26</text>
<text x="177.7" y="93.8">27</text>
<text x="76.1" y="96.4">30</text>
<text x="76.1" y="98.9">31</text>
<text x="76.1" y="101.5">32</text>
<text x="149.8" y="96.4">13</text>
<text x="149.8" y="98.9">14</text>
<text x="149.8" y="101.5">15</text>
<text x="177.7" y="96.4">28</text>
<text x="177.7" y="98.9">29</text>
<text x="76.7" y="104">1</text>
<text x="76.7" y="106.5">2</text>
<text x="76.1" y="111.6">10</text>
<text x="76.7" y="109.1">9</text>
<text x="76.1" y="114.2">11</text>
<text x="63.4" y="121.4" transform="rotate(-90 63.4 121.4)">3</text>
<text x="97.7" y="154.8">1</text>
<text x="21.5" y="159.9">1</text>
<text x="59.6" y="157.3">1</text>
<text x="59.6" y="159.9">2</text>
<text x="97.7" y="157.3">2</text>
<text x="97.7" y="159.9">3</text>
<text x="140.9" y="157.3">1</text>
<text x="140.9" y="159.9">3</text>
<text x="149.8" y="157.3">2</text>
<text x="149.8" y="159.9">4</text>
<text x="186.6" y="159.9">1</text>
<text x="228.5" y="157.6" transform="rotate(-90 228.5 157.6)">1</text>
<text x="231" y="159.9">2</text>
<text x="21.5" y="162.4">2</text>
<text x="59.6" y="162.4">3</text>
<text x="97.7" y="162.4">4</text>
<text x="97.7" y="165">5</text>
<text x="97.7" y="167.5">6</text>
<text x="140.9" y="162.4">5</text>
<text x="149.8" y="162.4">6</text>
<text x="186.6" y="162.4">2</text>
<text x="228.5" y="163.9" transform="rotate(-90 228.5 163.9)">3</text>
</g>
<g font-size="1.3" fill="#006464">
<text x="64.5" y="52.6" transform="rotate(-90 64.5 52.6)">VCC</text>
<text x="67" y="53.7" transform="rotate(-90 67 53.7)">AVCC</text>
<text x="255" y="49.2">OUT</text>
<text x="255" y="51.8">DNCTPS7A1650DGNR</text>
<text x="265.3" y="49.2">U3</text>
<text x="272.5" y="51.8">DELAY</text>
<text x="275.6" y="49.2">NC</text>
<text x="51.3" y="59.4">ADC6</text>
<text x="51.3" y="54.3">AREF</text>
<text x="71.7" y="54.3">PB0</text>
<text x="71.7" y="56.8">PB1</text>
<text x="71.7" y="59.4">PB2nFAULT</text>
<text x="255" y="54.3">PG</text>
<text x="255" y="56.8">GND</text>
<text x="255" y="59.4">EN</text>
<text x="275.7" y="56.8">EP</text>
<text x="276.2" y="54.3">IN</text>
<text x="51.3" y="61.9">ADC7</text>
<text x="71.7" y="61.9">PB3</text>
<text x="71.7" y="64.5">PB4</text>
<text x="64.9" y="69.5">XTAL1/PB6</text>
<text x="71.7" y="67">PB5</text>
<text x="153.4" y="67">CPL</text>
<text x="153.4" y="69.5">CPH</text>
<text x="169.6" y="69.5">nSLEEP</text>
<text x="169.7" y="67">nRESET</text>
<text x="64.9" y="72.1">XTAL2/PB7</text>
<text x="71.7" y="77.2">PC0HALL_A</text>
<text x="153.4" y="72.1">VCP</text>
<text x="153.4" y="74.6">VM</text>
<text x="153.4" y="77.2">OUT1</text>
<text x="168.8" y="74.6">nCOMPO</text>
<text x="169.9" y="72.1">nFAULT nFAULT</text>
<text x="172.7" y="77.2">GND</text>
<text x="55.4" y="82.2">ATmega328P-AUPC2HALL_C</text>
<text x="62.1" y="79.7">U1</text>
<text x="71.7" y="79.7">PC1HALL_B</text>
<text x="153.4" y="79.7">PGND1</text>
<text x="153.4" y="82.2">PGND2</text>
<text x="163.7" y="79.7">U2</text>
<text x="174" y="79.7">NC</text>
<text x="71.7" y="84.8">PC3 SPEED</text>
<text x="71.7" y="87.3">PC4</text>
<text x="71.7" y="89.9">PC5</text>
<text x="153.4" y="84.8">OUT2</text>
<text x="153.4" y="87.3">OUT3</text>
<text x="153.4" y="89.9">PGND3</text>
<text x="172.9" y="87.3">EN2</text>
<text x="173.4" y="84.8">IN3 PWM_C</text>
<text x="173.4" y="89.9">IN2 PWM_B</text>
<text x="64.6" y="92.4">RESET/PC6</text>
<text x="153.4" y="92.4">VM</text>
<text x="153.4" y="94.9">COMPP</text>
<text x="172.9" y="92.4">EN1</text>
<text x="173.4" y="94.9">IN1 PWM_A</text>
<text x="71.7" y="97.5">PD0</text>
<text x="71.7" y="100">PD1</text>
<text x="153.4" y="97.5">COMPN</text>
<text x="153.4" y="100">GND</text>
<text x="172.7" y="97.5">GND</text>
<text x="174.1" y="100">EP</text>
<text x="261.4" y="100">220uF 50V</text>
<text x="265.3" y="97.5">C1</text>
<text x="301.7" y="100">100nF</text>
<text x="303.4" y="97.5">C2</text>
<text x="339.8" y="100">100nF</text>
<text x="341.5" y="97.5">C3</text>
<text x="378.5" y="100">10nF</text>
<text x="379.6" y="97.5">C4</text>
<text x="71.7" y="105.1">PD3 PWM_A</text>
<text x="71.7" y="107.6">PD4</text>
<text x="71.7" y="102.6">PD2</text>
<text x="153.4" y="102.6">V3P3</text>
<text x="71.7" y="110.2">PD5PWM_B</text>
<text x="71.7" y="112.7">PD6PWM_C</text>
<text x="64.5" y="118.9" transform="rotate(-90 64.5 118.9)">GND</text>
<text x="71.7" y="115.3">PD7</text>
<text x="265.3" y="130.5">C5</text>
<text x="303.4" y="130.5">C6</text>
<text x="341.5" y="130.5">C7</text>
<text x="379.6" y="130.5">C8</text>
<text x="263.6" y="133">100nF</text>
<text x="301.7" y="133">470nF</text>
<text x="341" y="133">1uF</text>
<text x="378.5" y="133">10uF</text>
<text x="24.2" y="155.9">J1</text>
<text x="62.3" y="155.9">J2</text>
<text x="100.4" y="155.9">J3</text>
<text x="143.6" y="155.9">J4</text>
<text x="189.3" y="155.9">J5</text>
<text x="226.7" y="155.9">RV1</text>
<text x="18.3" y="158.4">12-24V INPUT</text>
<text x="57.9" y="158.4">MOTOR</text>
<text x="65.2" y="158.4">ABC</text>
<text x="99.2" y="158.4">HALL</text>
<text x="184.5" y="158.4">RUN SWITCH</text>
<text x="226.7" y="158.4">10k</text>
<text x="263.6" y="166.1">100nF</text>
<text x="265.3" y="163.5">C9</text>
<text x="301.7" y="166.1">100nF</text>
<text x="302.8" y="163.5">C10</text>
<text x="339.8" y="166.1">100nF</text>
<text x="340.9" y="163.5">C11</text>
<text x="377.9" y="166.1">100nF</text>
<text x="379" y="163.5">C12</text>
<text x="21.9" y="196.5">1A</text>
<text x="24.1" y="194">F1</text>
<text x="25.2" y="196.5">63V</text>
<text x="61" y="196.5">SS36</text>
<text x="62.1" y="194">D1</text>
<text x="97.3" y="196.5">SMBJ24A</text>
<text x="100.2" y="194">D2</text>
<text x="142.8" y="196.5">RED</text>
<text x="143.4" y="194">D3</text>
<text x="264.7" y="196.5">C13</text>
<text x="302.8" y="196.5">C14</text>
<text x="340.9" y="196.5">C15</text>
<text x="379" y="196.5">C16</text>
<text x="264.2" y="199.1">10nF</text>
<text x="301.7" y="199.1">100nF</text>
<text x="339.8" y="199.1">100nF</text>
<text x="377.9" y="199.1">100nF</text>
<text x="23.1" y="221.9">0.5R</text>
<text x="24" y="219.4">R1</text>
<text x="61.6" y="221.9">56k</text>
<text x="62.1" y="219.4">R2</text>
<text x="99.7" y="221.9">10k</text>
<text x="100.2" y="219.4">R3</text>
<text x="138.3" y="219.4">R4</text>
<text x="138.5" y="221.9">1k</text>
<text x="175.9" y="221.9">10k</text>
<text x="176.4" y="219.4">R5</text>
<text x="214" y="221.9">10k</text>
<text x="214.5" y="219.4">R6</text>
<text x="24" y="244.8">R7</text>
<text x="62.1" y="244.8">R8</text>
<text x="100.2" y="244.8">R9</text>
<text x="137.7" y="244.8">R10</text>
<text x="175.8" y="244.8">R11</text>
<text x="213.9" y="244.8">R12</text>
<text x="23.5" y="247.3">10k</text>
<text x="61.6" y="247.3">10k</text>
<text x="99.7" y="247.3">10k</text>
<text x="137.8" y="247.3">10k</text>
<text x="175.9" y="247.3">10k</text>
<text x="214" y="247.3">10k</text>
<text x="261.9" y="267.7">PWR_FLAG</text>
<text x="287.3" y="267.7">PWR_FLAG</text>
<text x="312.7" y="267.7">PWR_FLAG</text>
<text x="345.7" y="267.7">PWR_FLAG</text>
<text x="23.4" y="270.2">R13</text>
<text x="24.2" y="272.7">1k</text>
</g>
</svg>
